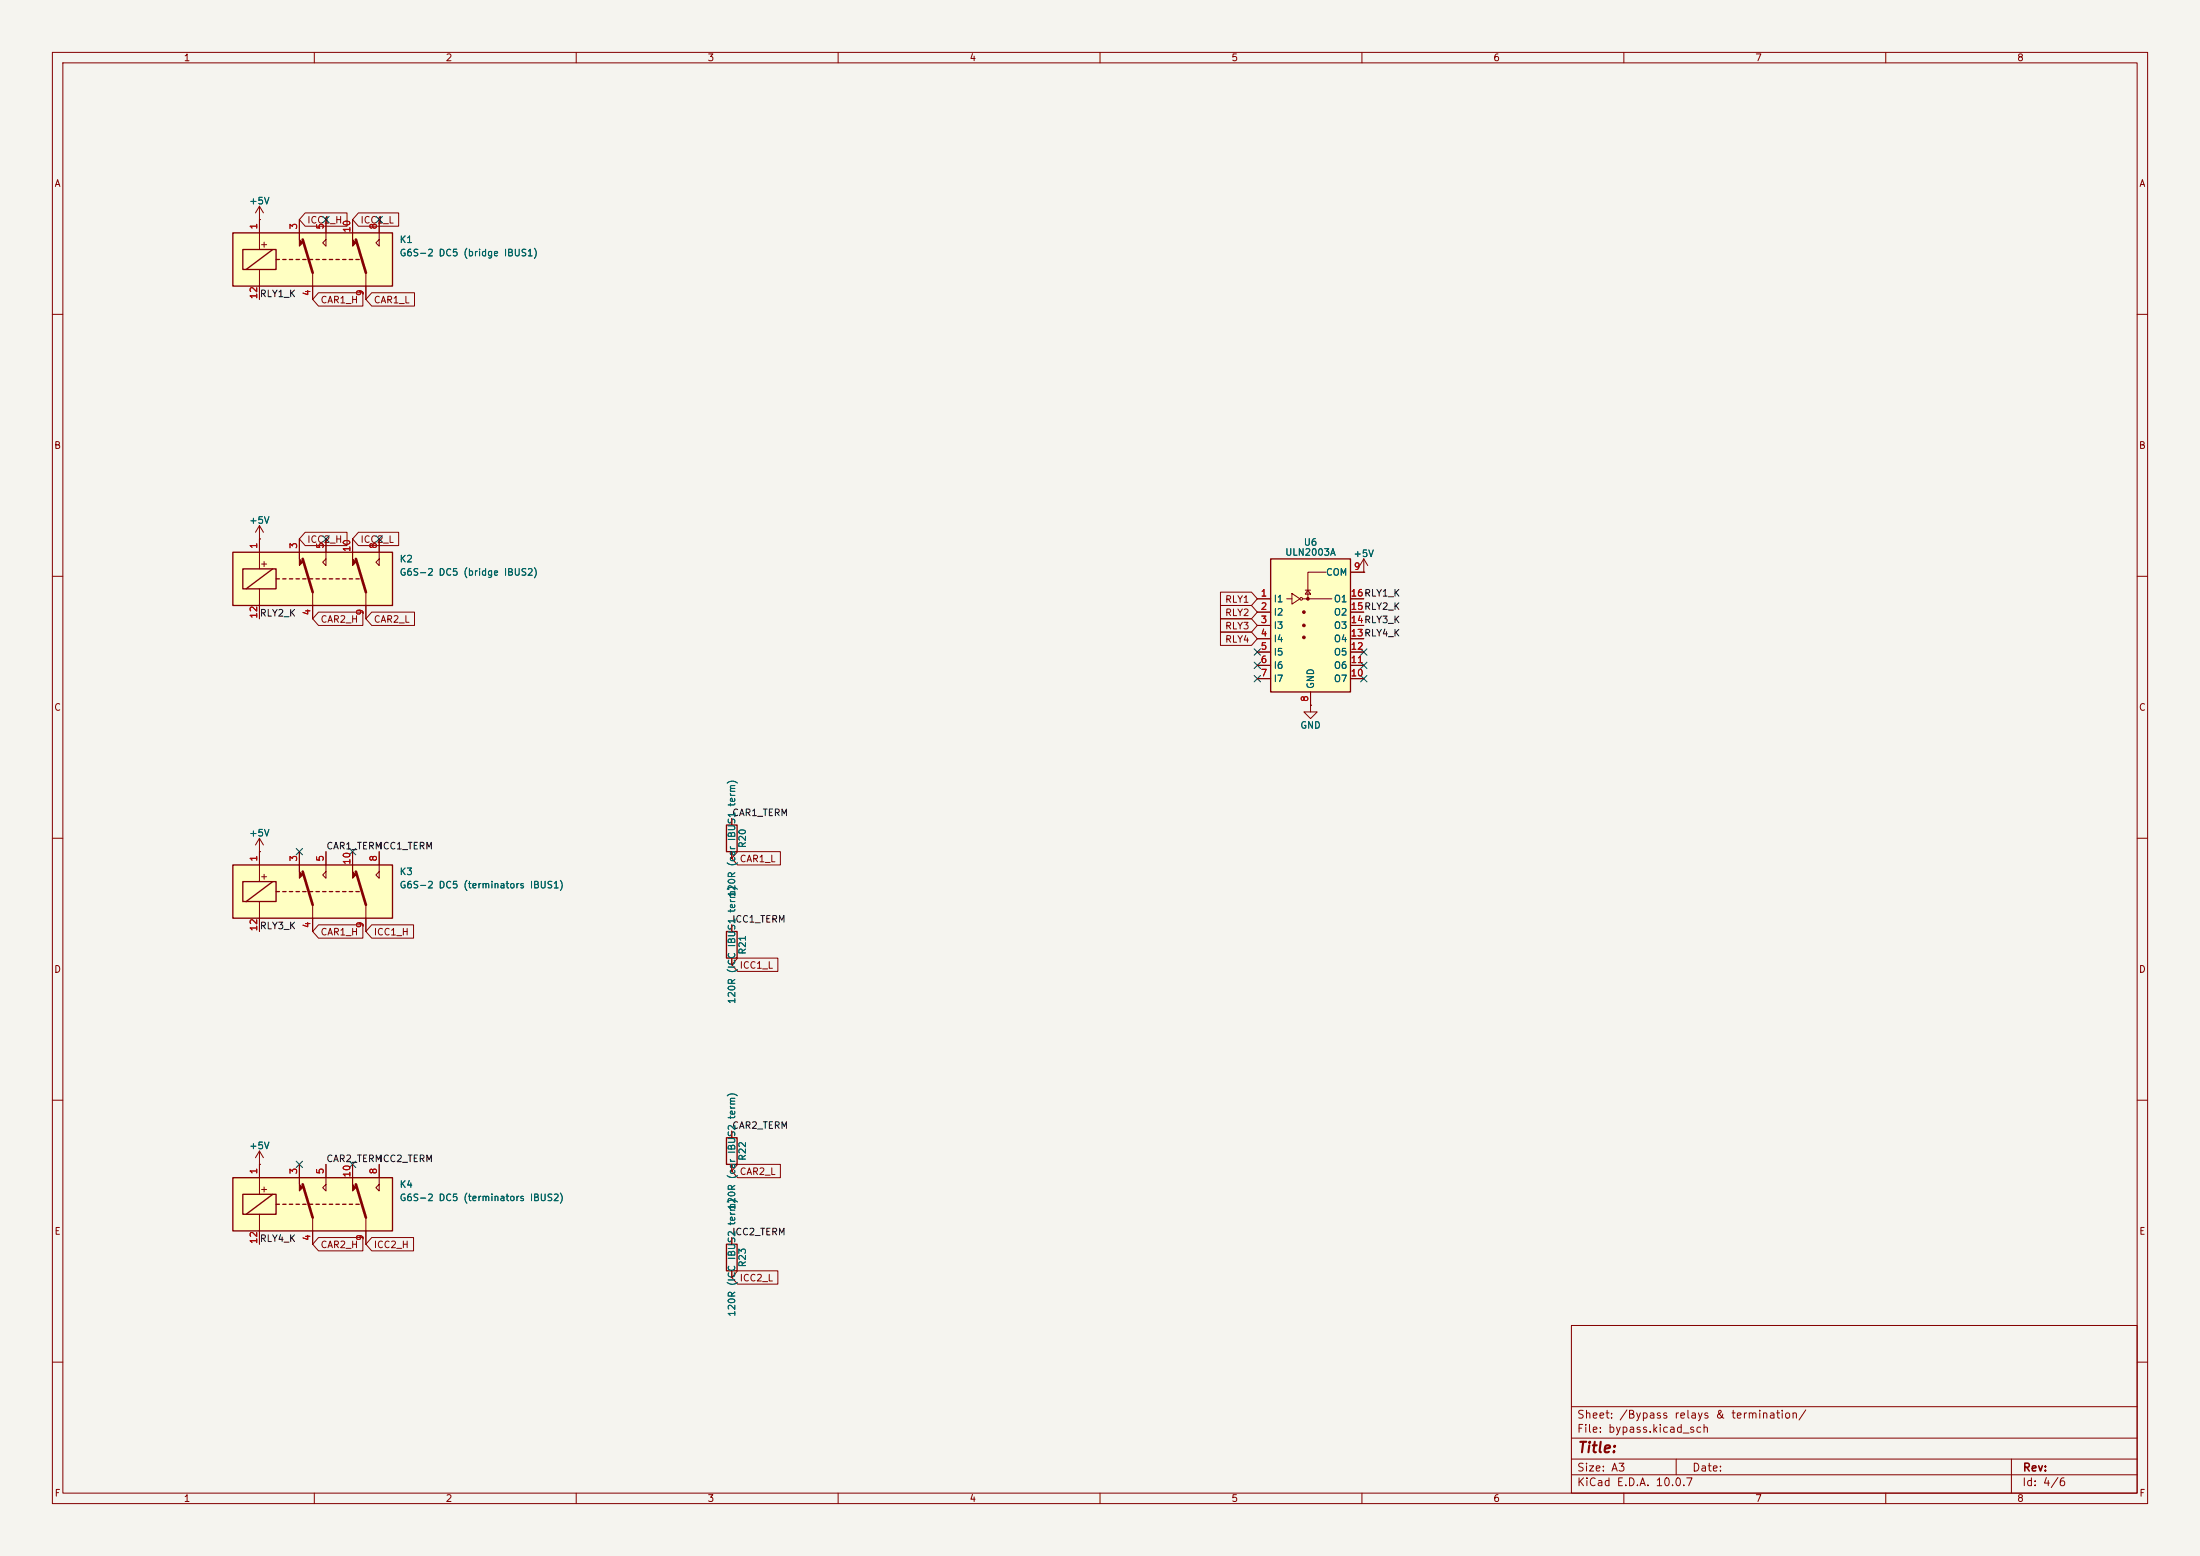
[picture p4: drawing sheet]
<svg xmlns="http://www.w3.org/2000/svg" width="420mm" height="297mm" viewBox="0 0 420 297" stroke-linecap="round" stroke-linejoin="round" font-family="sans-serif">
<path d="M0 0h420v297h-420z" fill="#f5f4ef" stroke="#f5f4ef" stroke-width=".19"/>
<g fill="none" stroke="#840000" stroke-width=".19">
<path d="M10 10h400v277h-400zM12 12h396v273h-396zM60 10v2M110 10v2M160 10v2M210 10v2M260 10v2M310 10v2M360 10v2M10 60h2M408 60h2M10 110h2"/>
<path d="M408 110h2M10 160h2M408 160h2M10 210h2M49.5 219.7l-.7 1.3M49.5 219.7l.8 1.3M49.5 219.7v2.5M408 210h2M49.5 222.2h.1M300 253h108v32h-108zM10 260h2M300 278.5h108"/>
<path d="M300 274.5h108M300 268.5h108M320 278.5v3M384 278.5v6.5M408 260h2M60 285v2M110 285v2M160 285v2M210 285v2M260 285v2M300 281.5h108M310 285v2"/>
<path d="M360 285v2"/>
</g>
<path d="M44.4 165.1h30.5v10.2h-30.5z" fill="#ffffc2"/>
<g fill="none" stroke="#840000" stroke-width=".25">
<path d="M44.4 165.1h30.5v10.2h-30.5zM46.4 168.3h6.3v3.8h-6.3zM52.1 168.3l-5.1 3.8M52.7 170.2h.6M54 170.2h.6M55.2 170.2h.7M56.5 170.2h.6M57.8 170.2h.6M59.1 170.2h.6M60.3 170.2h.7M61.6 170.2h.6M62.9 170.2h.6"/>
<path d="M64.1 170.2h.7M65.4 170.2h.6M66.7 170.2h.6M67.9 170.2h.7"/>
</g>
<path d="M49.5 162.6v5.7M49.5 172.1v5.7M57.1 162.6v2.5M59.7 172.7v5.1M62.2 162.6v5l-.6-.6 .6-.6M67.3 162.6v2.5M69.8 172.7v5.1M72.4 162.6v5l-.6-.6 .6-.6" fill="none" stroke="#840000" stroke-width=".19"/>
<g fill="#840000" stroke="#840000" stroke-width=".19">
<path d="M57.1 165.1v1.3l.7 .6-.7 .6z"/>
<path d="M67.3 165.1v1.3l.6 .6-.6 .6z"/>
</g>
<path d="M57.8 166.4l1.9 6.3M67.9 166.4l1.9 6.3" fill="none" stroke="#840000" stroke-width=".51"/>
<path d="M44.4 224.8h30.5v10.1h-30.5z" fill="#ffffc2"/>
<g fill="none" stroke="#840000" stroke-width=".25">
<path d="M44.4 224.8h30.5v10.1h-30.5zM46.4 228h6.3v3.8h-6.3zM52.1 228l-5.1 3.8M52.7 229.9h.6M54 229.9h.6M55.2 229.9h.7M56.5 229.9h.6M57.8 229.9h.6M59.1 229.9h.6M60.3 229.9h.7M61.6 229.9h.6M62.9 229.9h.6"/>
<path d="M64.1 229.9h.7M65.4 229.9h.6M66.7 229.9h.6M67.9 229.9h.7"/>
</g>
<path d="M49.5 222.2v5.8M49.5 231.8v5.7M57.1 222.2v2.6M59.7 232.4v5.1M62.2 222.2v5.1l-.6-.6 .6-.6M67.3 222.2v2.6M69.8 232.4v5.1M72.4 222.2v5.1l-.6-.6 .6-.6" fill="none" stroke="#840000" stroke-width=".19"/>
<g fill="#840000" stroke="#840000" stroke-width=".19">
<path d="M57.1 224.8v1.3l.7 .6-.7 .6z"/>
<path d="M67.3 224.8v1.3l.6 .6-.6 .6z"/>
</g>
<path d="M57.8 226.1l1.9 6.3M67.9 226.1l1.9 6.3" fill="none" stroke="#840000" stroke-width=".51"/>
<path d="M242.6 106.7h15.2v25.4h-15.2z" fill="#ffffc2"/>
<path d="M242.6 106.7h15.2v25.4h-15.2z" fill="none" stroke="#840000" stroke-width=".25"/>
<g fill="none" stroke="#840000" stroke-width=".19">
<path d="M240 114.3h2.6M240 116.8h2.6M240 119.4h2.6M245.6 114.3h1M246.6 113.3l1.6 1-1.6 1zM248.7 114.3h5.6M249.2 112.6h1M249.7 112.6l.5 .8h-1zM253.1 109.2h-3.4v5.1M257.8 114.3h2.5M257.8 116.8h2.5M257.8 119.4h2.5"/>
<path d="M257.8 109.2h2.5M240 121.9h2.6M240 124.5h2.6M240 127h2.6M240 129.5h2.6M250.2 132.1v2.5M257.8 121.9h2.5M257.8 124.5h2.5M257.8 127h2.5M257.8 129.5h2.5"/>
<circle cx="248.4" cy="114.3" r=".25"/>
</g>
<g fill="#840000" stroke="#840000" stroke-width=".19">
<circle cx="248.9" cy="116.8" r=".25"/>
<circle cx="248.9" cy="119.4" r=".25"/>
<circle cx="248.9" cy="121.7" r=".25"/>
<circle cx="249.7" cy="114.3" r=".25"/>
</g>
<path d="M44.4 105.4h30.5v10.2h-30.5z" fill="#ffffc2"/>
<g fill="none" stroke="#840000" stroke-width=".25">
<path d="M44.4 105.4h30.5v10.2h-30.5zM46.4 108.6h6.3v3.8h-6.3zM52.1 108.6l-5.1 3.8M52.7 110.5h.6M54 110.5h.6M55.2 110.5h.7M56.5 110.5h.6M57.8 110.5h.6M59.1 110.5h.6M60.3 110.5h.7M61.6 110.5h.6M62.9 110.5h.6"/>
<path d="M64.1 110.5h.7M65.4 110.5h.6M66.7 110.5h.6M67.9 110.5h.7M138.7 157.5h2v5.1h-2zM138.7 177.8h2v5.1h-2zM138.7 217.2h2v5h-2zM138.7 237.5h2v5.1h-2z"/>
</g>
<g fill="none" stroke="#840000" stroke-width=".19">
<path d="M49.5 39.4v2.5M49.5 39.4l-.7 1.2M49.5 39.4l.8 1.2M49.5 41.9h.1M49.5 102.9h.1M49.5 100.3v8.3M49.5 112.4v5.7M49.5 100.3l-.7 1.3M49.5 100.3l.8 1.3M57.1 102.9v2.5M59.7 113v5.1M62.2 102.9v5.1l-.6-.7 .6-.6"/>
<path d="M67.3 102.9v2.5M69.8 113v5.1M72.4 102.9v5.1l-.6-.7 .6-.6M250.2 134.6v1.3h1.3l-1.3 1.3-1.3-1.3h1.3M250.2 134.6h.1M139.7 156.2v1.3M139.7 162.6v1.2M139.7 176.5v1.3M139.7 182.9v1.3M139.7 215.9v1.3M139.7 222.2v1.3M139.7 236.2v1.3"/>
<path d="M139.7 242.6v1.2"/>
</g>
<g fill="#840000" stroke="#840000" stroke-width=".19">
<path d="M57.1 105.4v1.3l.7 .6-.7 .7z"/>
<path d="M67.3 105.4v1.3l.6 .6-.6 .7z"/>
</g>
<path d="M57.8 106.7l1.9 6.3M67.9 106.7l1.9 6.3" fill="none" stroke="#840000" stroke-width=".51"/>
<path d="M44.4 44.5h30.5v10.1h-30.5z" fill="#ffffc2"/>
<g fill="none" stroke="#840000" stroke-width=".25">
<path d="M44.4 44.5h30.5v10.1h-30.5zM46.4 47.6h6.3v3.8h-6.3zM52.1 47.6l-5.1 3.8M52.7 49.5h.6M54 49.5h.6M55.2 49.5h.7M56.5 49.5h.6M57.8 49.5h.6M59.1 49.5h.6M60.3 49.5h.7M61.6 49.5h.6M62.9 49.5h.6"/>
<path d="M64.1 49.5h.7M65.4 49.5h.6M66.7 49.5h.6M67.9 49.5h.7"/>
</g>
<g fill="none" stroke="#840000" stroke-width=".19">
<path d="M49.5 41.9h.1M49.5 41.9v5.7M49.5 51.4v5.8M57.1 41.9v2.6M58.3 40.6h7.9v2.6h-7.9l-1.2-1.3zM59.7 52.1v5.1M60.8 55.9h8.5v2.5h-8.5l-1.1-1.2zM62.2 41.9v5.1l-.6-.6 .6-.7M67.3 41.9v2.6M68.4 40.6h7.7v2.6h-7.7l-1.1-1.3zM69.8 52.1v5.1M71 55.9h8.1v2.5h-8.1l-1.2-1.2z"/>
<path d="M72.4 41.9v5.1l-.6-.6 .6-.7M49.5 102.9h.1M49.5 102.9v2.5M49.5 115.6v2.5M57.1 102.9v2.5M58.3 101.6h7.9v2.5h-7.9l-1.2-1.2zM59.7 115.6v2.5M60.8 116.8h8.5v2.6h-8.5l-1.1-1.3zM62.2 102.9v2.5M67.3 102.9v2.5M68.4 101.6h7.7v2.5h-7.7l-1.1-1.2zM69.8 115.6v2.5"/>
<path d="M71 116.8h8.1v2.6h-8.1l-1.2-1.3zM72.4 102.9v2.5M233 113h5.9l1.1 1.3-1.1 1.3h-5.9zM233 115.6h5.9l1.1 1.2-1.1 1.3h-5.9zM233 118.1h5.9l1.1 1.3-1.1 1.3h-5.9zM240 114.3h2.6M240 116.8h2.6M240 119.4h2.6M257.8 114.3h2.5M257.8 116.8h2.5M257.8 119.4h2.5M257.8 109.2h2.5"/>
<path d="M260.3 109.2h.1M260.3 106.7l-.7 1.3M260.3 106.7l.8 1.3M260.3 106.7v2.5M233 120.6h5.9l1.1 1.3-1.1 1.3h-5.9zM240 121.9h2.6M240 124.5h2.6M240 127h2.6M240 129.5h2.6M250.2 134.6h.1M250.2 132.1v2.5M257.8 121.9h2.5"/>
<path d="M257.8 124.5h2.5M257.8 127h2.5M257.8 129.5h2.5M139.7 156.2v1.3M49.5 162.6h.1M49.5 160v5.1M49.5 175.3v2.5M49.5 160l-.7 1.3M49.5 160l.8 1.3M57.1 162.6v2.5M59.7 175.3v2.5M60.8 176.5h8.5v2.6h-8.5l-1.1-1.3z"/>
<path d="M62.2 162.6v2.5M67.3 162.6v2.5M69.8 175.3v2.5M71 176.5h7.9v2.6h-7.9l-1.2-1.3zM72.4 162.6v2.5M139.7 162.6v1.2M139.7 176.5v1.3M140.8 162.6h8.2v2.5h-8.2l-1.1-1.3zM139.7 182.9v1.3M140.8 182.9h7.7v2.5h-7.7l-1.1-1.2zM139.7 215.9v1.3M49.5 222.2h.1"/>
<path d="M49.5 222.2v2.6M49.5 234.9v2.6M57.1 222.2v2.6M59.7 234.9v2.6M60.8 236.2h8.5v2.6h-8.5l-1.1-1.3zM62.2 222.2v2.6M67.3 222.2v2.6M69.8 234.9v2.6M71 236.2h7.9v2.6h-7.9l-1.2-1.3zM72.4 222.2v2.6M139.7 222.2v1.3M139.7 236.2v1.3"/>
<path d="M140.8 222.2h8.2v2.6h-8.2l-1.1-1.3zM139.7 242.6v1.2M140.8 242.6h7.7v2.5h-7.7l-1.1-1.3z"/>
</g>
<g fill="#840000" stroke="#840000" stroke-width=".19">
<path d="M57.1 44.5v1.2l.7 .7-.7 .6z"/>
<path d="M67.3 44.5v1.2l.6 .7-.6 .6z"/>
</g>
<path d="M57.8 45.7l1.9 6.4M67.9 45.7l1.9 6.4" fill="none" stroke="#840000" stroke-width=".51"/>
<g fill="none" stroke="#000084" stroke-width=".19">
<path d="M61.6 41.3l1.2 1.2M62.8 41.3l-1.2 1.2M71.8 41.3l1.2 1.2M73 41.3l-1.2 1.2M61.6 102.3l1.2 1.2M62.8 102.3l-1.2 1.2M71.8 102.3l1.2 1.2M73 102.3l-1.2 1.2M239.4 128.9l1.2 1.2M239.4 126.4l1.2 1.2M239.4 123.9l1.2 1.2M240.6 128.9l-1.2 1.2"/>
<path d="M240.6 126.4l-1.2 1.2M240.6 123.9l-1.2 1.2M259.7 123.9l1.3 1.2M259.7 128.9l1.3 1.2M259.7 126.4l1.3 1.2M261 123.9l-1.3 1.2M261 128.9l-1.3 1.2M261 126.4l-1.3 1.2M56.5 162l1.3 1.2M57.8 162l-1.3 1.2M66.7 162l1.2 1.2M67.9 162l-1.2 1.2"/>
<path d="M56.5 221.6l1.3 1.3M57.8 221.6l-1.3 1.3M66.7 221.6l1.2 1.3M67.9 221.6l-1.2 1.3"/>
</g>
<text font-size="2" fill="#840000" x="301" y="277.8">Title:</text>
<g font-size="1.5" fill="#840000">
<text x="300.9" y="273.8">File: bypass.kicad_sch</text>
<text x="300.9" y="271.1">Sheet: /Bypass relays &amp; termination/</text>
<text x="300.9" y="281.2">Size: A3</text>
<text x="322.9" y="281.2">Date:</text>
<text x="386" y="281.2">Rev:</text>
<text x="300.9" y="284">KiCad E.D.A. 10.0.7</text>
<text x="385.9" y="284">Id: 4/6</text>
</g>
<g font-size="1.3" fill="#840000">
<text x="35" y="12">1</text>
<text x="85" y="12">2</text>
<text x="135" y="12">3</text>
<text x="185" y="12">4</text>
<text x="235" y="12">5</text>
<text x="285" y="12">6</text>
<text x="335" y="12">7</text>
<text x="385" y="12">8</text>
<text x="10.3" y="36">A</text>
<text x="408.3" y="36">A</text>
<text x="49.5" y="47.6">+</text>
<text x="58.6" y="43">ICC1_H</text>
<text x="68.7" y="43">ICC1_L</text>
<text x="61.1" y="58.2">CAR1_H</text>
<text x="71.3" y="58.2">CAR1_L</text>
<text x="10.2" y="86">B</text>
<text x="408.2" y="86">B</text>
<text x="58.6" y="103.9">ICC2_H</text>
<text x="68.7" y="103.9">ICC2_L</text>
<text x="49.5" y="108.5">+</text>
<text x="61.1" y="119.2">CAR2_H</text>
<text x="71.3" y="119.2">CAR2_L</text>
<text x="233.8" y="115.4">RLY1</text>
<text x="233.8" y="117.9">RLY2</text>
<text x="233.8" y="120.4">RLY3</text>
<text x="233.8" y="123">RLY4</text>
<text x="10.2" y="136">C</text>
<text x="408.2" y="136">C</text>
<text x="141.1" y="164.9">CAR1_L</text>
<text x="49.5" y="168.2">+</text>
<text x="61.1" y="178.9">CAR1_H</text>
<text x="71.3" y="178.9">ICC1_H</text>
<text x="10.2" y="186">D</text>
<text x="141.1" y="185.2">ICC1_L</text>
<text x="408.2" y="186">D</text>
<text x="49.5" y="227.9">+</text>
<text x="141.1" y="224.6">CAR2_L</text>
<text x="10.3" y="236">E</text>
<text x="61.1" y="238.5">CAR2_H</text>
<text x="71.3" y="238.5">ICC2_H</text>
<text x="408.3" y="236">E</text>
<text x="141.1" y="244.9">ICC2_L</text>
<text x="10.3" y="286">F</text>
<text x="35" y="287">1</text>
<text x="85" y="287">2</text>
<text x="135" y="287">3</text>
<text x="185" y="287">4</text>
<text x="235" y="287">5</text>
<text x="285" y="287">6</text>
<text x="335" y="287">7</text>
<text x="385" y="287">8</text>
<text x="408.3" y="286">F</text>
</g>
<g font-size="1.3" fill="#006464">
<text x="47.5" y="39.3">+5V</text>
<text x="76.2" y="46.7">K1</text>
<text x="76.2" y="49.2">G6S-2 DC5 (bridge IBUS1)</text>
<text x="47.5" y="100.3">+5V</text>
<text x="76.2" y="107.6">K2</text>
<text x="245.3" y="106.4">ULN2003A</text>
<text x="248.8" y="104.5">U6</text>
<text x="258.3" y="106.6">+5V</text>
<text x="76.2" y="110.2">G6S-2 DC5 (bridge IBUS2)</text>
<text x="253" y="110.2">COM</text>
<text x="243.1" y="115.3">I1</text>
<text x="243.1" y="117.8">I2</text>
<text x="254.5" y="117.8">O2</text>
<text x="254.5" y="115.3">O1</text>
<text x="243.1" y="120.3">I3</text>
<text x="243.1" y="122.9">I4</text>
<text x="243.1" y="125.4">I5</text>
<text x="254.5" y="125.4">O5</text>
<text x="254.5" y="122.9">O4</text>
<text x="254.5" y="120.3">O3</text>
<text x="243.1" y="128">I6</text>
<text x="243.1" y="130.5">I7</text>
<text x="251.2" y="131.6" transform="rotate(-90 251.2 131.6)">GND</text>
<text x="254.5" y="130.5">O7</text>
<text x="254.5" y="128">O6</text>
<text x="248.1" y="139.4">GND</text>
<text x="47.5" y="160">+5V</text>
<text x="142.7" y="162" transform="rotate(-90 142.7 162)">R20</text>
<text x="76.2" y="167.3">K3</text>
<text x="76.2" y="169.9">G6S-2 DC5 (terminators IBUS1)</text>
<text x="140.7" y="171.4" transform="rotate(-90 140.7 171.4)">120R (car IBUS1 term)</text>
<text x="142.7" y="182.3" transform="rotate(-90 142.7 182.3)">R21</text>
<text x="140.7" y="191.7" transform="rotate(-90 140.7 191.7)">120R (ICC IBUS1 term)</text>
<text x="47.5" y="219.7">+5V</text>
<text x="142.7" y="221.7" transform="rotate(-90 142.7 221.7)">R22</text>
<text x="76.2" y="227">K4</text>
<text x="76.2" y="229.6">G6S-2 DC5 (terminators IBUS2)</text>
<text x="140.7" y="231.1" transform="rotate(-90 140.7 231.1)">120R (car IBUS2 term)</text>
<text x="142.7" y="242" transform="rotate(-90 142.7 242)">R23</text>
<text x="140.7" y="251.4" transform="rotate(-90 140.7 251.4)">120R (ICC IBUS2 term)</text>
</g>
<g font-size="1.3" fill="#a90000">
<text x="49.4" y="43.9" transform="rotate(-90 49.4 43.9)">1</text>
<text x="57" y="43.9" transform="rotate(-90 57 43.9)">3</text>
<text x="62.1" y="43.9" transform="rotate(-90 62.1 43.9)">5</text>
<text x="67.2" y="44.5" transform="rotate(-90 67.2 44.5)">10</text>
<text x="72.3" y="43.9" transform="rotate(-90 72.3 43.9)">8</text>
<text x="49.4" y="57.2" transform="rotate(-90 49.4 57.2)">12</text>
<text x="59.6" y="56.6" transform="rotate(-90 59.6 56.6)">4</text>
<text x="69.7" y="56.6" transform="rotate(-90 69.7 56.6)">9</text>
<text x="49.4" y="104.9" transform="rotate(-90 49.4 104.9)">1</text>
<text x="57" y="104.9" transform="rotate(-90 57 104.9)">3</text>
<text x="62.1" y="104.9" transform="rotate(-90 62.1 104.9)">5</text>
<text x="67.2" y="105.5" transform="rotate(-90 67.2 105.5)">10</text>
<text x="72.3" y="104.9" transform="rotate(-90 72.3 104.9)">8</text>
<text x="258.3" y="109.1">9</text>
<text x="49.4" y="118.2" transform="rotate(-90 49.4 118.2)">12</text>
<text x="59.6" y="117.6" transform="rotate(-90 59.6 117.6)">4</text>
<text x="69.7" y="117.6" transform="rotate(-90 69.7 117.6)">9</text>
<text x="240.6" y="114.2">1</text>
<text x="240.6" y="116.7">2</text>
<text x="240.6" y="119.2">3</text>
<text x="257.7" y="119.2">14RLY3_K</text>
<text x="257.7" y="116.7">15RLY2_K</text>
<text x="257.7" y="114.2">16RLY1_K</text>
<text x="257.7" y="119.2">14</text>
<text x="257.7" y="116.7">15</text>
<text x="257.7" y="114.2">16</text>
<text x="240.6" y="121.8">4</text>
<text x="240.6" y="124.3">5</text>
<text x="257.7" y="124.3">12</text>
<text x="257.7" y="121.8">13RLY4_K</text>
<text x="257.7" y="121.8">13</text>
<text x="240.6" y="126.9">6</text>
<text x="240.6" y="129.4">7</text>
<text x="257.7" y="129.4">10</text>
<text x="257.7" y="126.9">11</text>
<text x="250.1" y="134.1" transform="rotate(-90 250.1 134.1)">8</text>
<text x="49.4" y="164.6" transform="rotate(-90 49.4 164.6)">1</text>
<text x="57" y="164.6" transform="rotate(-90 57 164.6)">3</text>
<text x="62.1" y="164.6" transform="rotate(-90 62.1 164.6)">5</text>
<text x="67.2" y="165.2" transform="rotate(-90 67.2 165.2)">10</text>
<text x="72.3" y="164.6" transform="rotate(-90 72.3 164.6)">8</text>
<text x="49.4" y="177.9" transform="rotate(-90 49.4 177.9)">12</text>
<text x="59.6" y="177.3" transform="rotate(-90 59.6 177.3)">4</text>
<text x="69.7" y="177.3" transform="rotate(-90 69.7 177.3)">9</text>
<text x="49.4" y="224.3" transform="rotate(-90 49.4 224.3)">1</text>
<text x="57" y="224.3" transform="rotate(-90 57 224.3)">3</text>
<text x="62.1" y="224.3" transform="rotate(-90 62.1 224.3)">5</text>
<text x="67.2" y="224.9" transform="rotate(-90 67.2 224.9)">10</text>
<text x="72.3" y="224.3" transform="rotate(-90 72.3 224.3)">8</text>
<text x="49.4" y="237.6" transform="rotate(-90 49.4 237.6)">12</text>
<text x="59.6" y="237" transform="rotate(-90 59.6 237)">4</text>
<text x="69.7" y="237" transform="rotate(-90 69.7 237)">9</text>
</g>
<g font-size="1.3" fill="#0f0f0f">
<text x="49.5" y="57">RLY1_K</text>
<text x="49.5" y="118">RLY2_K</text>
<text x="139.7" y="156.1">CAR1_TERM</text>
<text x="62.2" y="162.4">CAR1_TERM</text>
<text x="72.4" y="162.4">ICC1_TERM</text>
<text x="49.5" y="177.7">RLY3_K</text>
<text x="139.7" y="176.4">ICC1_TERM</text>
<text x="139.7" y="215.8">CAR2_TERM</text>
<text x="62.2" y="222.1">CAR2_TERM</text>
<text x="72.4" y="222.1">ICC2_TERM</text>
<text x="49.5" y="237.4">RLY4_K</text>
<text x="139.7" y="236.1">ICC2_TERM</text>
</g>
</svg>
